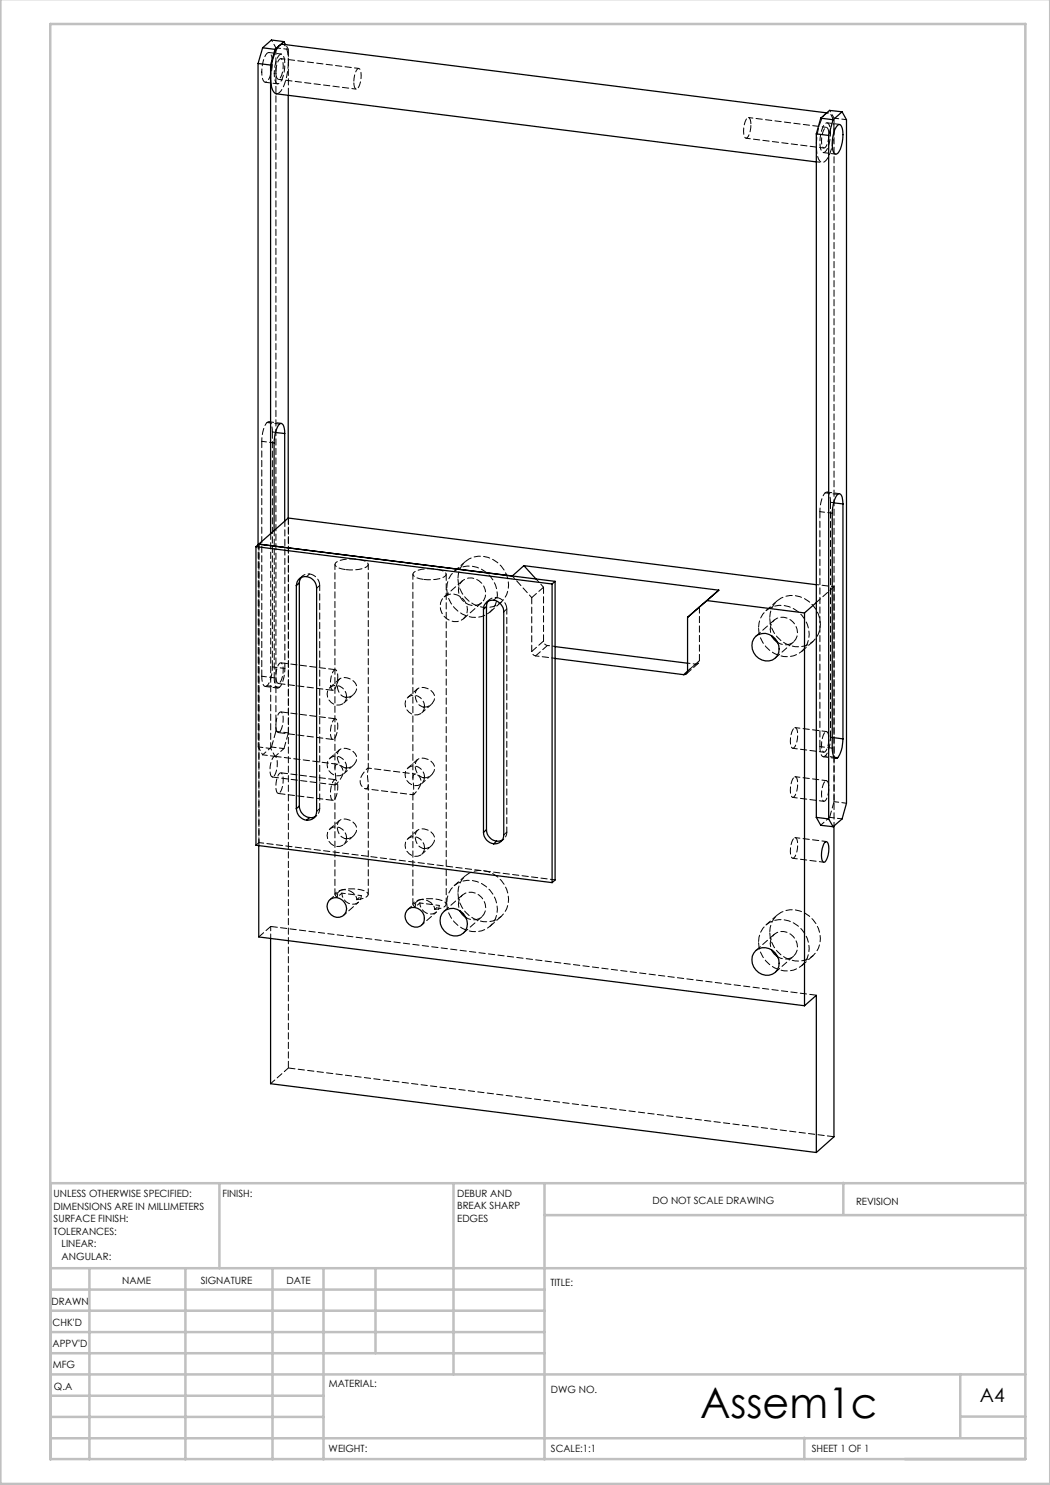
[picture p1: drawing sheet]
<svg xmlns="http://www.w3.org/2000/svg" width="210mm" height="297mm" viewBox="0 0 210 297" stroke-linecap="round" stroke-linejoin="round" font-family="sans-serif">
<g fill="none" stroke="#c0c0c0" stroke-width=".5">
<path d="M.1 -.1v296.9h209.9v-296.9M10.1 4.8h195v287h-195zM43.9 236.6v17M90.7 236.6v38.3M108.9 236.6v55.3M168.7 236.6v6.3M205.1 236.6h-195v55.3M10.1 253.6h195M10.1 257.9h98.8M17.9 253.6v38.3M37.1 253.6v38.3M54.5 253.6v38.3"/>
<path d="M64.7 253.6v38.3M75.1 253.6v17M108.9 243h96.2M10.1 270.6h98.8M10.1 266.4h98.8M10.1 262.1h98.8M10.1 279.1h54.6M10.1 274.9h195M192.1 274.8v12.7M10.1 287.7h195M10.1 283.4h54.6M160.9 287.5v4.3"/>
<path d="M192.1 283.3h13"/>
</g>
<g fill="none" stroke="#000" stroke-width=".25">
<path d="M51.6 12.7l2.5 .3M51.6 12.7v96.2M52.5 9.6l-.9 3.1M52.5 9.6l2.5 .3M54.1 13v93.7M55 9.9l-.9 3.1M56.8 8.3l-1.8 1.6M56.8 8.3l.3 .6M56.8 8.3l-2.5-.3-1.8 1.6M57.6 19.1v84.5M163.3 26.8l2.4 .3M163.3 26.8v136.7"/>
<path d="M164.1 23.6l2.5 .4M164.1 23.6l-.8 3.2M165.3 22.6l-108.8-13.7a1.83 1.83 0 0 0-1.4 1.4 12 12 0 0 0-.6 7.8l.3 .4 .5 .3 108 13.6M165.7 27.1v136.7M166.6 24l-.9 3.1M167.5 25l.3-.1a1.16 1.16 0 0 1 .8 1.3v1.5a3.8 3.8 0 0 1-1.3 3.1 1.08 1.08 0 0 1-.8-1.3v-1.5a5.4 5.4 0 0 1 1-3zM168.4 22.4l-1.8 1.6M168.4 22.4l.9 1.6v136.7l-.9 3.1-1.8 1.5M168.4 22.4l-2.5-.3-1.8 1.5M55.1 86.5l1.8 .2M56.9 86.7v-1a.93 .93 0 0 0-.8-1 4.6 4.6 0 0 0-1.2 3.3l-.1 18.1M56.9 86.7v17.5"/>
<path d="M51.2 109.3l59.2 7.5M51.2 109.3v59.7l59.2 7.5M51.8 108.8l-.6 .5M51.8 108.8l59.2 7.5M51.8 108.8l50.6 6.4 2.4-2.1M57.6 103.6l-5.8 5.2M57.6 103.6l105.7 13.3M59.3 117.1a1.99 1.99 0 0 1 1.8-1.8 1.99 1.99 0 0 1 2.1 1.5l.1 .8v44.6a1.73 1.73 0 0 1-2 1.8M59.3 117.1v44.6M59.9 116.6l-.6 .5M59.9 116.6v44.6M60.2 115.5l-.3 1.1"/>
<path d="M104.8 113.1l39 4.9M104.8 113.1l2.4 2.7M110.4 116.8v59.7M111 116.3l-.6 .5M111 116.3v59.7l-.6 .5M143.8 118l-6.3 5.5M143.8 118l-2.4 2.1 19.5 2.5M166.7 100.6l1.9 .2M168.6 100.8l-.1-1a.86 .86 0 0 0-.8-1 5 5 0 0 0-1.3 3.9v46.9l.1 1.1a.86 .86 0 0 0 .8 1l.2-.2M168.6 100.8v47M96.7 121.8a1.93 1.93 0 0 1 1.6-1.8 1.93 1.93 0 0 1 2.1 1.2l.2 .3 .2 .8v44.7a1.77 1.77 0 0 1-2.1 1.8M96.7 121.8v44.7"/>
<path d="M97.3 121.3l-.6 .5M97.3 121.3v44.6M97.6 120.2l-.3 1.1M111 131.7l25.7 3.2M111 129.3l26.5 3.3M137.5 134.2a.68 .68 0 0 1-.8 .7M137.5 123.5v10.7M137.5 134.2l-.8 .7M139.9 121.4l-2.4 2.1M151.2 127.2a2.95 2.95 0 0 1 3.8 .5 2.95 2.95 0 0 1 0 3.9 2.94 2.94 0 0 1-3.8-.4 2.94 2.94 0 0 1 0-4zM154.3 127.1l.5 .8 .7 .6M160.9 122.6v78.6"/>
<path d="M163.3 120.5l-2.4 2.1M166.4 147.5l2.2 .3M166.8 151.4l.7 .1M168.6 147.8a6.3 6.3 0 0 1-1.1 3.7M51.8 169.1v18.3l109.1 13.8M59.3 161.7a2.38 2.38 0 0 0 2 2.3M59.9 161.2a2.38 2.38 0 0 0 2 2.3M59.9 161.2l-.6 .5M61.9 163.5l-.6 .5M63 163.3l-1.1 .2M96.7 166.5a2.38 2.38 0 0 0 2 2.3M97.3 165.9a2.39 2.39 0 0 0 2 2.3"/>
<path d="M97.3 165.9l-.6 .6M99.3 168.2l-.6 .6M100.4 168.1l-1.1 .1M163.3 163.5l2.4 .3M163.3 163.5l.8 1.6 2.5 .2M165 168.4l.2-.1a1.25 1.25 0 0 1 .6 1.5l-.2 1.2a1.88 1.88 0 0 1-.8 1.5 2.61 2.61 0 0 1-.4-2.7zM165.7 163.8l.9 1.5M166.8 165.2v62.2l-3.5 3.1M54.1 187.7v29l109.2 13.8M65.8 180.1a2.06 2.06 0 0 1 2.9 .2 2.06 2.06 0 0 1-.2 2.9 2.14 2.14 0 0 1-2.5-.5 2.14 2.14 0 0 1-.2-2.6zM81.4 182.1a2.1 2.1 0 0 1 2.5-.2 2.1 2.1 0 0 1 .9 2.4 1.96 1.96 0 0 1-2 1.1 1.96 1.96 0 0 1-1.7-1.6l-.1-.6zM88.8 182.2a2.94 2.94 0 0 1 3.9 .5 2.94 2.94 0 0 1 0 3.9 2.93 2.93 0 0 1-3.9-.5 2.93 2.93 0 0 1 0-3.9z"/>
<path d="M91.9 182.1l.6 .8 .7 .6M151.2 190.1a2.95 2.95 0 0 1 3.8 .5 2.95 2.95 0 0 1 0 3.9 2.95 2.95 0 0 1-3.8-.5 2.95 2.95 0 0 1 0-3.9zM154.3 190l.5 .8 .7 .6M160.9 201.2l2.4-2.1v31.4"/>
</g>
<g fill="none" stroke="#000" stroke-width=".2" stroke-dasharray="1.3 .6">
<path d="M165.7 22.6l-.3-.1M166.8 26a5.1 5.1 0 0 0-.8-3.3l-.3-.1a1.86 1.86 0 0 0-1.4 1.4 12.1 12.1 0 0 0-.6 7.8l.6 .7a1.31 1.31 0 0 0 1.4-1.1l.8-2.4 .3-3M52.4 88.3v46.9M108.7 117.4l-2.4 2.1M166.1 100.5v46.9M54.5 133.4v-47M106.3 130.3v-10.8M108.7 128.2v-10.8M108.7 128.2l-2.4 2.1M109.5 129.1l-2.4 2.1M137.3 134.7l2.4-2M139.9 132.1v-10.7"/>
<path d="M139.9 132.1l-2.4 2.1M54.5 155.4l12.5 1.6M55.2 146.3l-.9 3.1M56.8 149.7l.9-3.1M67.5 152.9l-12.5-1.6M164 149.3v-47M166.1 147.4l.4 .1M51.8 169.1v-60.3M71.3 179.9a2.79 2.79 0 0 0 2.4-1 1.5 1.5 0 0 0-1.5-.9l-2.3-.2a4.4 4.4 0 0 0-2.8 .9l-.1 .2 .1 .3 .4 .2M166.8 160.3l-.9 3.2M54.1 185.3l-2.3 2.1M86.9 181.9a2.79 2.79 0 0 0 2.3-1 1.5 1.5 0 0 0-1.4-1l-2.3-.2a4.4 4.4 0 0 0-2.9 .9v.3l.1 .3 .3 .2"/>
<path d="M89.2 180.8v-66"/>
</g>
<g fill="none" stroke="#000" stroke-width=".2" stroke-dasharray="1.3 .6" stroke-dashoffset="-.2">
<path d="M55.2 14.4v-.6a2.69 2.69 0 0 1 .9-2.1 1.29 1.29 0 0 1 .5 1.4v.7a2.69 2.69 0 0 1-.9 2.1 1.29 1.29 0 0 1-.5-1.5M55.3 18.8a1.46 1.46 0 0 0 1.2-1.1l.9-2.5 .3-3M70.8 16.4v-.6a2.69 2.69 0 0 1 .9-2.1 1.29 1.29 0 0 1 .5 1.4v.6a2.69 2.69 0 0 1-.9 2.1 1.29 1.29 0 0 1-.5-1.4M150.2 24.9a1.29 1.29 0 0 0-.5-1.4 3.1 3.1 0 0 0-1 2.7 1.29 1.29 0 0 0 .5 1.4 3.1 3.1 0 0 0 1-2.7M165.8 26.9a1.29 1.29 0 0 0-.5-1.4 3.1 3.1 0 0 0-1 2.7 1.29 1.29 0 0 0 .5 1.4 3.1 3.1 0 0 0 1-2.7M55.9 136.6l-.2 .1a1.29 1.29 0 0 1-.5-1.4v-.7a2.69 2.69 0 0 1 .9-2 1.29 1.29 0 0 1 .5 1.4v.6a3.5 3.5 0 0 1-.7 2M66.8 138l-.2 .1a1.29 1.29 0 0 1-.5-1.4v-.7a2.69 2.69 0 0 1 .9-2.1 1.29 1.29 0 0 1 .6 1.5l-.1 .6a3.5 3.5 0 0 1-.7 2M54.7 155.3l-.2 .1a1.29 1.29 0 0 1-.5-1.4v-.7a2.69 2.69 0 0 1 1-2 1.29 1.29 0 0 1 .5 1.4l-.1 .6a3.5 3.5 0 0 1-.7 2M55.9 146.4l-.2 .1a1.29 1.29 0 0 1-.5-1.4v-.6a2.69 2.69 0 0 1 .9-2.1 1.29 1.29 0 0 1 .5 1.4v.6a3.5 3.5 0 0 1-.7 2M55.9 158.6l-.2 .1a1.29 1.29 0 0 1-.5-1.4v-.7a2.69 2.69 0 0 1 .9-2 1.29 1.29 0 0 1 .5 1.4v.6a3.5 3.5 0 0 1-.7 2M66.8 147.8l-.2 .1a1.29 1.29 0 0 1-.5-1.4v-.7a2.69 2.69 0 0 1 .9-2 1.29 1.29 0 0 1 .6 1.4l-.1 .6a3.5 3.5 0 0 1-.7 2M66.8 160l-.2 .1a1.29 1.29 0 0 1-.5-1.4v-.7a2.69 2.69 0 0 1 .9-2.1 1.29 1.29 0 0 1 .6 1.5l-.1 .6a3.5 3.5 0 0 1-.7 2"/>
<path d="M158.8 145.6a4.3 4.3 0 0 0-.4 4l.2 .1a3.1 3.1 0 0 0 .9-2.8 1.29 1.29 0 0 0-.5-1.4l-.2 .1M158.8 155.4a4.3 4.3 0 0 0-.4 4l.2 .1a3.1 3.1 0 0 0 .9-2.7 1.29 1.29 0 0 0-.5-1.5l-.2 .1M165 156.2a4.3 4.3 0 0 0-.4 4l.2 .1a3.1 3.1 0 0 0 1-2.8 1.29 1.29 0 0 0-.5-1.4l-.3 .1M165 146.4a4.3 4.3 0 0 0-.4 3.9l.2 .1a3.1 3.1 0 0 0 1-2.7 1.29 1.29 0 0 0-.5-1.4l-.3 .1M158.8 167.6a4.3 4.3 0 0 0-.4 4l.2 .1a3.1 3.1 0 0 0 .9-2.8 1.29 1.29 0 0 0-.5-1.4l-.2 .1"/>
</g>
<g fill="none" stroke="#000" stroke-width=".2" stroke-dasharray="1.3 .6" stroke-dashoffset=".6">
<path d="M52.4 14.4a2.63 2.63 0 0 0 .5 2l.2 .1a3.9 3.9 0 0 0 1.3-3.2 3.9 3.9 0 0 0-.5-2.7l-.2-.1a3.9 3.9 0 0 0-1.3 3.1v.8M54.8 14.7a2.63 2.63 0 0 0 .6 2l.2 .1a3.9 3.9 0 0 0 1.3-3.2 3.9 3.9 0 0 0-.5-2.7l-.2-.1a3.9 3.9 0 0 0-1.3 3.2l-.1 .7M57.7 12.2a5.1 5.1 0 0 0-.9-3.2l-.3-.2M57.7 9.9l-.6-1M163.3 32.4l1.1 .1M166.1 26.6l-.1 1.5a3.4 3.4 0 0 1-1.2 2.4 1.15 1.15 0 0 1-.8-1.3l.1-2.3a3.4 3.4 0 0 1 1.2-2.3 1.15 1.15 0 0 1 .8 1.3v.7M91.7 118a2.99 2.99 0 0 0 4.6 2.5 2.94 2.94 0 0 0 0-3.9 2.94 2.94 0 0 0-3.8-.4l-.5 .5-.3 1.3M106.3 119.5l-3.8-4.3M93.5 121.9a2.99 2.99 0 0 0-4.7-2.5 2.94 2.94 0 0 0 0 3.9 2.94 2.94 0 0 0 3.9 .5l.7-1.2 .1-.7M107.1 131.2a.91 .91 0 0 1-.8-.9M109.5 129.1a.91 .91 0 0 1-.8-.9M111 131.7l-3.9-.5"/>
<path d="M139.1 132.8a.68 .68 0 0 0 .8-.7M154 125.9l.3 1.2M67.2 156.9h-.2a7.8 7.8 0 0 0 0-3.2 .61 .61 0 0 1 .7-.8 1.79 1.79 0 0 1 .4 2.9l-.9 1.1M73.1 157.8l9.5 1.2M73.4 157.7a2.79 2.79 0 0 0 .1-2.1l.1-1.8M82.8 158.8l-.2 .1a7.8 7.8 0 0 0 0-3.3 .61 .61 0 0 1 .7-.7 1.79 1.79 0 0 1 .4 2.8l-.9 1.1M83.1 154.8l-9.5-1.2M68.4 178.6l-.9 .8M68.4 178.6l3.9 .5M71.3 179.9a2.38 2.38 0 0 0-3.5-1.6l-.2 .4-.1 .7M71.3 179.9l1-.8M68.8 183l2.9-2.6"/>
<path d="M84 180.6l-1 .8M84 180.6l3.9 .5M84.3 185l3-2.6M86.9 181.9a2.38 2.38 0 0 0-3.5-1.6l-.3 .4-.1 .7M86.9 181.9l1-.8M91.7 180.9l.3 1.2M154 188.7l.3 1.3"/>
</g>
<g fill="none" stroke="#000" stroke-width=".2" stroke-dasharray="1.3 .6" stroke-dashoffset=".1">
<path d="M54.1 106.7v43M92.5 116.2l-3.7 3.2M93.1 112.3l-2.3 2M92.7 123.8l3.6-3.3M98 122.4l2.2-2M154.8 124l-3.6 3.2M155 131.6l3.7-3.2M155.4 120.2l-2.2 1.9M160.4 130.3l2.2-2M57.7 146.6v-43M67 156.9v22M82.6 158.9v21.9"/>
<path d="M73.7 178.9v-22M92.5 179l-3.7 3.2M93.1 175.2l-2.3 1.9M92.7 186.6l3.6-3.2M98 185.3l2.2-2M154.8 186.9l-3.6 3.2M155 194.5l3.7-3.3M155.4 183l-2.2 2M160.4 193.1l2.2-2"/>
</g>
<g fill="none" stroke="#000" stroke-width=".2" stroke-dasharray="1.3 .6" stroke-dashoffset="-.1">
<path d="M57.7 19.1v-9.2M166.8 23.6v136.7M57.7 103.6v110M63.9 117.1a2.38 2.38 0 0 0-2-2.3M69.1 113.9a3.1 3.1 0 0 1-2-.8l-.1-.3a3.6 3.6 0 0 1 3.3-1 3.9 3.9 0 0 1 3.3 1 1.28 1.28 0 0 1-1.3 1l-1.5 .2-1.7-.1M84.7 115.9a3.1 3.1 0 0 1-2.1-.8v-.3a3.6 3.6 0 0 1 3.3-1.1 3.9 3.9 0 0 1 3.3 1.1 1.28 1.28 0 0 1-1.3 .9l-1.5 .2h-1.7M89.3 117.7a4.5 4.5 0 0 1 7.1-3.8 5.4 5.4 0 0 1 1.6 8.5 5.4 5.4 0 0 1-8.3-2.7l-.4-2M91.6 115.7a4.5 4.5 0 0 1 7-3.8 5.4 5.4 0 0 1 1.6 8.5 5.4 5.4 0 0 1-8.2-2.7l-.4-2M55.6 136.7l11 1.4M67.1 133.9l-10.9-1.3M101.4 121.8a2.38 2.38 0 0 0-2.1-2.3M151.7 125.6a4.5 4.5 0 0 1 7-3.9 5.4 5.4 0 0 1 1.7 8.6 5.4 5.4 0 0 1-8.3-2.7l-.4-2"/>
<path d="M153.9 123.6a4.5 4.5 0 0 1 7.1-3.8 5.4 5.4 0 0 1 1.6 8.5 5.4 5.4 0 0 1-8.3-2.7l-.4-2M55.2 146.3v-136.7M55.6 146.5l11 1.4M55.6 158.7l11 1.4M67.1 143.8l-10.9-1.4M67.1 155.9l-10.9-1.3M91.6 178.6a4.5 4.5 0 0 1 7-3.8 5.4 5.4 0 0 1 1.6 8.5 5.4 5.4 0 0 1-8.2-2.7l-.4-2M54.1 185.3l109.2 13.7M89.3 180.6a4.5 4.5 0 0 1 7.1-3.9 5.4 5.4 0 0 1 1.6 8.6 5.4 5.4 0 0 1-8.3-2.7l-.4-2M151.7 188.4a4.5 4.5 0 0 1 7-3.8 5.4 5.4 0 0 1 1.7 8.5 5.4 5.4 0 0 1-8.3-2.7l-.4-2M153.9 186.4a4.5 4.5 0 0 1 7.1-3.8 5.4 5.4 0 0 1 1.6 8.5 5.4 5.4 0 0 1-8.3-2.7l-.4-2M57.7 213.6l109.1 13.7"/>
</g>
<g fill="none" stroke="#000" stroke-width=".2" stroke-dasharray="1.3 .6" stroke-dashoffset=".4">
<path d="M55.6 15.9l15.6 1.9M71.8 13.7l-15.6-2M149.2 27.6l15.6 2M165.3 25.5l-15.6-2M51.6 108.9v40.5M60.5 115.2l-.6 .5M61.3 115.3l.6-.5M63.4 117.6l.5-.5M97.9 119.9l-.6 .5M99.3 119.5l-.6 .5M100.8 122.3l.6-.5M52.5 151l1.8-1.6"/>
<path d="M55 151.3l1.8-1.6M51.8 168.5l-.6 .5M62.8 163.6l.6-.5M63.9 161.7l-.5 .5M68.4 178.6a2.09 2.09 0 0 0 1.2 2 2.09 2.09 0 0 0 2.3-.4l.4-1.1M100.2 168.3l.6-.5M101.4 166.4l-.6 .6M165.9 163.5l-1.7 1.5M54.1 185.3v2.4M84 180.6a2.09 2.09 0 0 0 1.2 2 2.09 2.09 0 0 0 2.3-.4l.4-1.1"/>
</g>
<path d="M54.3 8l.9 1.6M165.9 22l.9 1.6M52.5 151l-.9-1.6M54.1 149.7l.9 1.6M165 151.2l1.8 .2" fill="none" stroke="#000" stroke-width=".2" stroke-dasharray="1.3 .6" stroke-dashoffset=".9"/>
<g fill="none" stroke="#000" stroke-width=".2" stroke-dasharray="1.3 .6" stroke-dashoffset=".2">
<path d="M54.5 86.4l-.1-1a.92 .92 0 0 0-.8-1l-.2 .1M54.8 106.1v29.5M67 112.9v40.8M82.6 114.8v40.8M166.1 100.5l-.1-1.1a.92 .92 0 0 0-.8-1l-.2 .2M52.4 135.2v1.1a.92 .92 0 0 0 .8 1l.2-.2M55.9 137.5l-.2 .1a.61 .61 0 0 1-.7-.6l-.2-1.4M57 133.7v-29.5M69.1 139.5a1.93 1.93 0 0 0 2.2-1.7 1.93 1.93 0 0 0-1.7-2.2 1.53 1.53 0 0 0-1.8 .3 1.53 1.53 0 0 0-.3 1.7 2.09 2.09 0 0 0 1.6 1.9M69.3 139.3a2.09 2.09 0 0 0-1.2-2 2.09 2.09 0 0 0-2.3 .4 2.09 2.09 0 0 0 .4 2.7 2.09 2.09 0 0 0 2.8 0l.3-1.1M163.3 120.5l3.5-3.1M69.1 153.6a1.9 1.9 0 0 0 2.2-1.5 1.9 1.9 0 0 0-1.4-2.2 1.7 1.7 0 0 0-2.3 .6 2.51 2.51 0 0 0 1.5 3.1"/>
<path d="M69.3 153.4a2.09 2.09 0 0 0-1.2-1.9 2.09 2.09 0 0 0-2.3 .3 2.09 2.09 0 0 0 .4 2.8 2.09 2.09 0 0 0 2.8-.1l.3-1.1M73.7 153.7v-40.8M84.7 155.6a1.9 1.9 0 0 0 2.2-1.5 1.9 1.9 0 0 0-1.4-2.2 1.7 1.7 0 0 0-2.4 .5 2.51 2.51 0 0 0 1.6 3.2M84.7 141.4a1.9 1.9 0 0 0 2.2-1.5 1.9 1.9 0 0 0-1.4-2.2 1.7 1.7 0 0 0-2.4 .6 2.51 2.51 0 0 0 1.6 3.1M84.9 141.3a2.09 2.09 0 0 0-1.2-2 2.09 2.09 0 0 0-2.3 .4 2.09 2.09 0 0 0 .4 2.7 2.09 2.09 0 0 0 2.7 0l.4-1.1M84.9 155.4a2.09 2.09 0 0 0-1.2-2 2.09 2.09 0 0 0-2.3 .4 2.09 2.09 0 0 0 .4 2.8 2.09 2.09 0 0 0 2.7-.1l.4-1.1M164 149.3l.1 1a.92 .92 0 0 0 .7 1l.2-.1M63.9 161.7v-44.6M69.1 167.7a1.9 1.9 0 0 0 2.2-1.4 1.9 1.9 0 0 0-1.4-2.3 1.7 1.7 0 0 0-2.3 .6 2.51 2.51 0 0 0 1.5 3.1M69.3 167.6a2.09 2.09 0 0 0-1.2-2 2.09 2.09 0 0 0-2.3 .4 2.09 2.09 0 0 0 .4 2.7 2.09 2.09 0 0 0 2.8 0l.3-1.1M84.7 169.7a1.9 1.9 0 0 0 2.2-1.5 1.9 1.9 0 0 0-1.4-2.2 1.7 1.7 0 0 0-2.4 .6 2.51 2.51 0 0 0 1.6 3.1M84.9 169.5a2.09 2.09 0 0 0-1.2-1.9 2.09 2.09 0 0 0-2.3 .3 2.09 2.09 0 0 0 .4 2.8 2.09 2.09 0 0 0 2.7 0l.4-1.2"/>
<path d="M101.4 166.4v-44.6M54.1 216.7l3.6-3.1"/>
</g>
<path d="M53.4 84.5a6 6 0 0 0-1 3.8M165 98.6a6 6 0 0 0-1 3.7M108.7 117.4l-1.5-1.6M53.4 137.1a6 6 0 0 0 1.1-3.7M57 133.7a6 6 0 0 1-1.1 3.8M139.1 132.8l-1.6 1.4M165 151.2a6 6 0 0 0 1.1-3.8M166.8 165.2v-47.8" fill="none" stroke="#000" stroke-width=".2" stroke-dasharray="1.3 .6" stroke-dashoffset=".5"/>
<g fill="none" stroke="#000" stroke-width=".2" stroke-dasharray="1.3 .6" stroke-dashoffset=".3">
<path d="M53 16.5l2.5 .3M55.2 9.6l2.5 .3M56.3 10.8l-2.5-.3M164.7 30.5l2.5 .3M166.8 23.6l2.5 .3M167.9 24.9l-2.5-.3M52.4 88.3l2.4 .3M53.4 84.5l2.5 .3M55.1 86.5l-.6-.1M56.3 84.7l-2.5-.3M167.5 98.9l-2.5-.3M167.9 98.7l-2.5-.3"/>
<path d="M164 102.3l2.5 .3M166.7 100.5h-.6M53 137.3l2.5 .3M54.5 133.4l2.5 .3M54.8 135.6l-2.4-.4M55.9 137.5l-2.5-.4M67.9 135.8l-1.9 1.7M83.5 137.8l-1.9 1.7M155.6 128.5a2.5 2.5 0 0 0 3.2-.2 2.5 2.5 0 0 0 .3-3.2 2.69 2.69 0 0 0-2.5-1.6 2.69 2.69 0 0 0-2.5 1.7l-.1 .7M51.6 149.4l2.5 .3M54.3 149.4l2.5 .3M55 151.3l-2.5-.3"/>
<path d="M57.7 146.6l-2.5-.3M67.9 150l-1.9 1.6M68.8 140.6l1.8-1.7M68.8 154.8l1.8-1.7M83.5 151.9l-1.9 1.7M84.3 142.6l1.9-1.7M84.3 156.7l1.9-1.6M158.5 149.7l6.3 .7M158.5 159.5l6.3 .8M164.7 151.4l2.5 .3M165.3 146.3l-6.2-.8M165.3 156.1l-6.2-.8"/>
<path d="M166.5 149.6l-2.5-.3M51.8 168.5v-59.7M67.9 178.2l-1.9 1.7M67.9 164.1l-1.9 1.7M68.8 168.9l1.8-1.7M83.5 166.1l-1.9 1.6M84.3 170.9l1.9-1.7M111 176l-59.2-7.5M158.5 171.7l6.3 .7M165.3 168.3l-6.2-.8M165.9 163.5l2.5 .3M169.3 160.6l-2.5-.3"/>
<path d="M83.5 180.2l-1.9 1.7M93.2 183.5a2.5 2.5 0 0 0 3.2-.2 2.5 2.5 0 0 0 .4-3.2 2.69 2.69 0 0 0-2.5-1.7 2.69 2.69 0 0 0-2.5 1.8l-.1 .7M155.6 191.4a2.5 2.5 0 0 0 3.2-.2 2.5 2.5 0 0 0 .3-3.2 2.69 2.69 0 0 0-2.5-1.7 2.69 2.69 0 0 0-2.5 1.7l-.1 .7"/>
</g>
<path d="M61.9 114.8a1.76 1.76 0 0 0-1.7 .7M99.3 119.5a1.76 1.76 0 0 0-1.7 .7M63 163.3a1.76 1.76 0 0 0 .9-1.6M100.4 168h.1a1.76 1.76 0 0 0 .9-1.6" fill="none" stroke="#000" stroke-width=".2" stroke-dasharray="1.3 .6" stroke-dashoffset="1"/>
<path d="M166.8 117.4l-3.5-.5M111 129.3l-1.5-.2M139.1 132.8l-1.6-.2" fill="none" stroke="#000" stroke-width=".2" stroke-dasharray="1.3 .6" stroke-dashoffset=".8"/>
<path d="M73.7 153.7l-.1-.1a3.8 3.8 0 0 0-1.5 3 1.3 1.3 0 0 0 1.2 1.1h.1" fill="none" stroke="#000" stroke-width=".2" stroke-dasharray="1.3 .6" stroke-dashoffset=".7"/>
<text font-size="8.5" x="140" y="283.5">Assem1c</text>
<text font-size="3.9" x="196" y="280.4">A4</text>
<g font-size="2">
<text x="10.7" y="239.5">UNLESS OTHERWISE SPECIFIED:</text>
<text x="44.5" y="239.5">FINISH:</text>
<text x="91.4" y="239.4">DEBUR AND</text>
<text x="10.7" y="242">DIMENSIONS ARE IN MILLIMETERS</text>
<text x="10.7" y="244.5">SURFACE FINISH:</text>
<text x="91.4" y="241.9">BREAK SHARP</text>
<text x="91.4" y="244.4">EDGES</text>
<text x="130.5" y="240.8">DO NOT SCALE DRAWING</text>
<text x="171.2" y="241">REVISION</text>
<text x="10.7" y="247">TOLERANCES:</text>
<text x="12.3" y="249.5">LINEAR:</text>
<text x="12.3" y="252">ANGULAR:</text>
<text x="24.4" y="256.9">NAME</text>
<text x="40.1" y="256.8">SIGNATURE</text>
<text x="57.3" y="256.8">DATE</text>
<text x="110.1" y="257.1">TITLE:</text>
<text x="10.3" y="260.9">DRAWN</text>
<text x="10.5" y="269.3">APPV'D</text>
<text x="10.5" y="265.2">CHK'D</text>
<text x="10.6" y="273.6">MFG</text>
<text x="10.8" y="278">Q.A</text>
<text x="65.8" y="277.4">MATERIAL:</text>
<text x="110.2" y="278.5">DWG NO.</text>
<text x="65.7" y="290.4">WEIGHT:</text>
<text x="110.2" y="290.5">SCALE:1:1</text>
<text x="162.4" y="290.4">SHEET 1 OF 1</text>
</g>
</svg>
